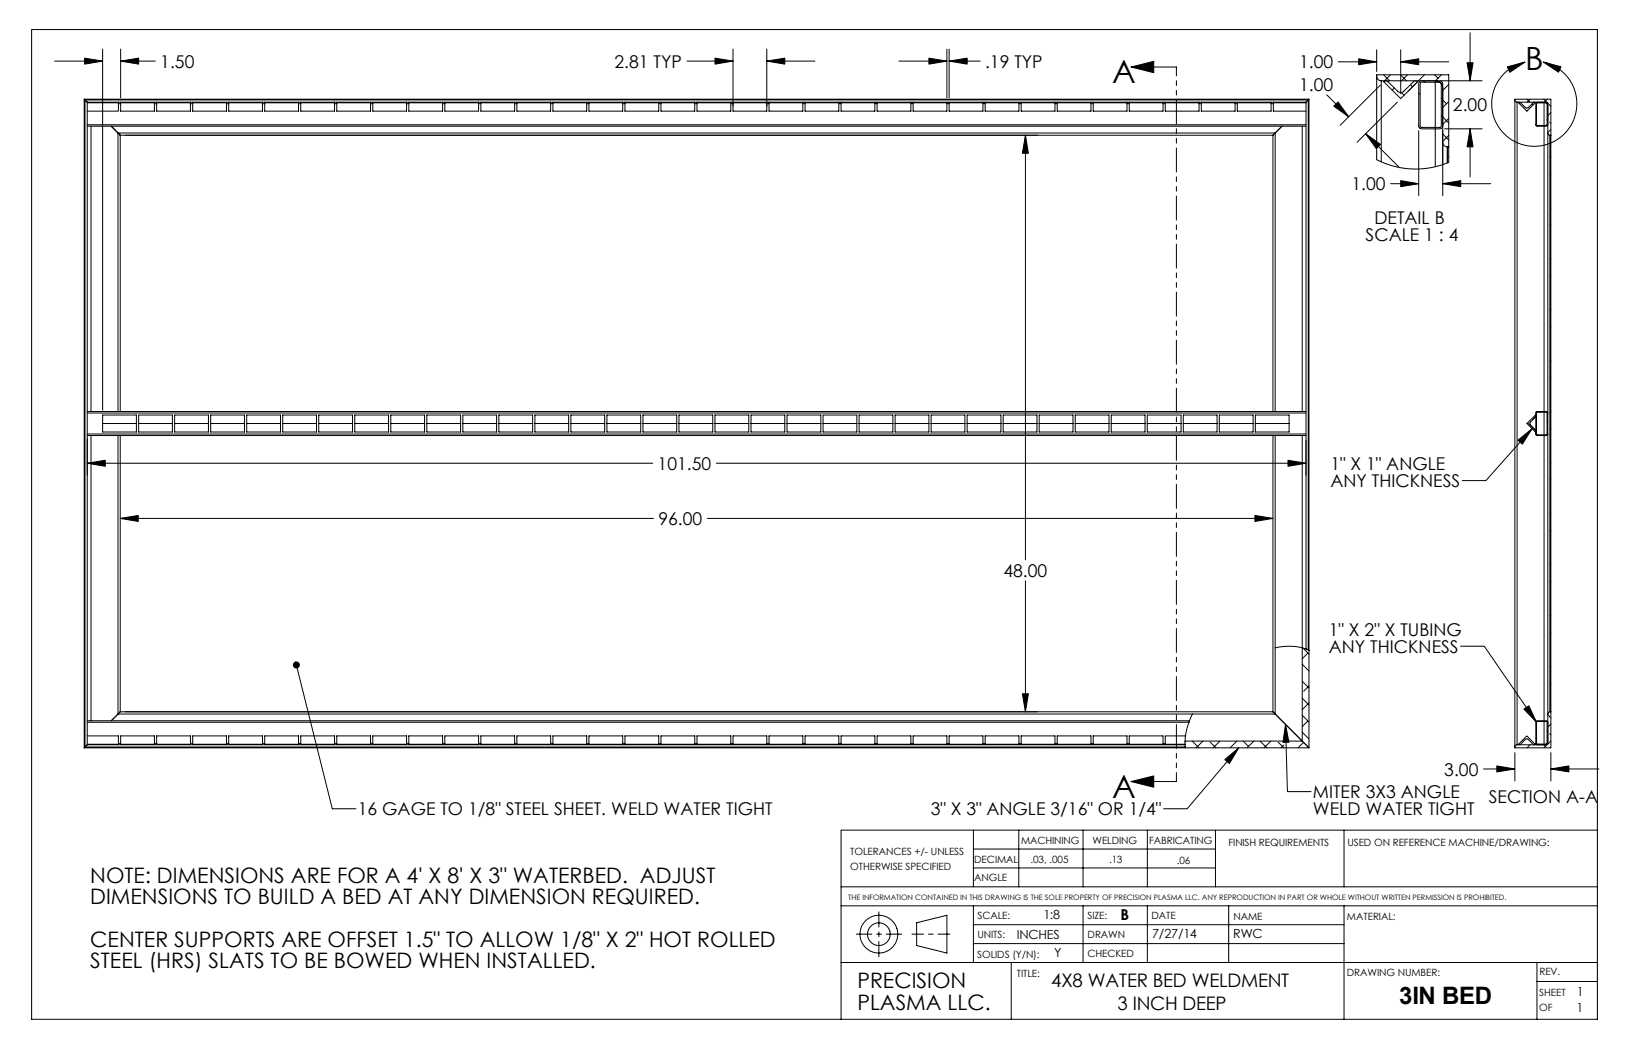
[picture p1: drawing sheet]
<svg xmlns="http://www.w3.org/2000/svg" width="432mm" height="279mm" viewBox="0 0 432 279" stroke-linecap="round" stroke-linejoin="round" font-family="sans-serif">
<g fill="none" stroke="#000" stroke-width=".26">
<path d="M8.4 7.8h414v261.6h-414zM14.4 16.2h12.7M27.1 13v95.4M31.9 13v12.9M31.9 16.2h9.2M181.7 16.2h12.1M193.8 13v16.4h9v-16.4M202.8 16.2h12.7M237.7 16.2h12.7M250.4 13v12.9M251 13v12.9M251 16.2h8.2"/>
<path d="M299.1 17.7h12v2.4M353.8 16.3h10.2M364 19.8h19.1v23.1l-4.5 1.4-2.5 .3-2.5 .1-2.4-.2-2.6-.5-2.5-.8-2.1-1zM364 13.2v5.7M365.8 19.8l1.6 1.6M367.7 19.8l-1.6 1.6M370.3 19.8l1.6 1.6M370.4 13.2v11.6M370.4 16.3h12.7M372.2 19.8l-1.6 1.6M376.7 19.8l-1.6 1.6M379.3 19.8l.9 .9"/>
<path d="M381.1 19.8l-1.5 1.6M388.7 8.7v12.7M408.1 16.4a11.3 11.3 0 0 1 7 17.3 11.3 11.3 0 0 1-18.7 .1 11.3 11.3 0 0 1 6.8-17.4M22.3 26.2h323.8l-.2 .2M22.3 26.2l.2 .2M22.3 26.2v171.5M22.5 26.4l.6 .6M22.5 26.4h323.4l-.6 .6M22.5 26.4v171.1M23.1 27.1h8.2M23.1 27h322.2M23.1 33h322.2"/>
<path d="M23.1 33.4h322.2M23.1 27v169.9M24.1 33.4v75.4M29.4 33.4l1.8 1.8M31.2 35.2l.6 .6M31.2 35.2v73.6M31.2 35.2h306M31.3 27v2.4h-8.2M31.3 27.4h.6M31.8 35.8h304.8M31.8 35.8v73M31.9 27.1h9"/>
<path d="M31.9 27v2.4h8.9v-2.4M40.8 27.4h.6M41.4 27.1h9M41.4 27v2.4h9v-2.4M50.4 27.4h.5M50.9 27.1h9M50.9 27v2.4h9v-2.4M59.9 27.4h.6M60.5 27.1h8.9M60.5 27v2.4h8.9v-2.4M69.4 27.4h.6M70 27.1h9"/>
<path d="M70 27v2.4h8.9v-2.4M78.9 27.4h.6M79.5 27.1h9M79.5 27v2.4h9v-2.4M88.5 27.4h.5M89 27.1h9M89 27v2.4h9v-2.4M98 27.4h.6M98.6 27.1h8.9M98.6 27v2.4h8.9v-2.4M107.5 27.4h.6M108.1 27.1h9"/>
<path d="M108.1 27v2.4h8.9v-2.4M117 27.4h.6M117.6 27.1h9M117.6 27v2.4h9v-2.4M126.6 27.4h.5M127.1 27.1h9M127.1 27v2.4h9v-2.4M136.1 27.4h.6M136.7 27.1h8.9M136.7 27v2.4h8.9v-2.4M145.6 27.4h.6M146.2 27.1h9"/>
<path d="M146.2 27v2.4h8.9v-2.4M155.1 27.4h.6M155.7 27.1h9M155.7 27v2.4h9v-2.4M164.7 27.4h.5M165.2 27.1h9M165.2 27v2.4h9v-2.4M174.2 27.4h.6M174.8 27.1h8.9M174.8 27v2.4h8.9v-2.4M183.7 27.4h.6M184.3 27.1h9"/>
<path d="M184.3 27v2.4h8.9v-2.4M193.2 27.4h.6M193.8 27.1h9M202.8 27.4h.5M203.3 27.1h9M203.3 27v2.4h9v-2.4M212.3 27.4h.6M212.9 27.1h8.9M212.9 27v2.4h8.9v-2.4M221.8 27.4h.6M222.4 27.1h9M222.4 27v2.4h8.9v-2.4"/>
<path d="M231.3 27.4h.6M231.9 27.1h9M231.9 27v2.4h9v-2.4M240.9 27.4h.5M241.4 27v2.4h9v-2.4M241.4 27.1h9M250.4 27.4h.6M251 27.1h8.9M251 27v2.4h8.9v-2.4M259.9 27.4h.6M260.5 27.1h9M260.5 27v2.4h8.9v-2.4"/>
<path d="M269.4 27.4h.6M270 27.1h9M270 27v2.4h9v-2.4M271.1 35.8v112.2M279 27.4h.5M279.5 27.1h9M279.5 27v2.4h9v-2.4M288.5 27.4h.6M289.1 27.1h8.9M289.1 27v2.4h8.9v-2.4M298 27.4h.6M298.6 27.1h9"/>
<path d="M298.6 27v2.4h8.9v-2.4M307.5 27.4h.6M308.1 27.1h9M308.1 27v2.4h9v-2.4M311.1 21.3v1.3M311.1 23.9v1.2M311.1 26.4v6.4M311.1 34v1.3M311.1 36.6v1.2M311.1 39.1v6.4M317.1 27.4h.5M317.6 27.1h9"/>
<path d="M317.6 27v2.4h9v-2.4M326.6 27.4h.6M327.2 27.1h8.9M327.2 27v2.4h8.9v-2.4M336.1 27.4h.6M336.6 35.8v73M336.7 27.1h8.6M336.7 27v2.4h8.6M337.2 35.2l-.6 .6M337.2 35.2v73.6M339 33.4l-1.8 1.8M344.3 33.4v75.4"/>
<path d="M345.3 27v144.6M345.9 26.4l-.6 .6M345.9 26.4l.2-.2v171.5M345.9 26.4v145.4M350.8 25.1l5.8 5.8M361.1 35.3l9 9M364 20.2a1.19 1.19 0 0 0 1.2 1.2M365 22.5l-10.6 10.6M365.2 21.4h14.3a1.95 1.95 0 0 1 2 1.9v28.4M365.2 21.4v21.4M365.9 21.6a.79 .79 0 0 1 1.1 0l2.5 2.5a1.15 1.15 0 0 0 1.7 0l2.6-2.5a.77 .77 0 0 1 1.1 0M365.9 21.6h.1"/>
<path d="M365.9 21.6l4.5 4.5 4.5-4.5M368.7 23.3l-.6 .5M369.5 27l-10.6 10.6M370.5 24.4l.8 .8M373 22.4l.5 .5M374.9 21.6l-2.5 2.4M374.9 21.6h.1M375.1 24.6l.4 .4M375.1 34.5v17.2M375.2 33.7l.3 .3M375.4 21.6l.5-.2h4.8l.4 .1 .3 .3 .1 11.6-.4 .5-5.2 .2-.4-.2-.3-.3-.1-11.5zM375.6 21.9l5.2-.2 .3 .3v11.3l-.2 .3-5 .1-.3-.3z"/>
<path d="M376.4 21.4l.4 .3M379.5 21.7v12M379.5 34.1v10M380.8 21.4h11.1M381.1 30.5l2 2M381.1 26.1l1.4 1.3M381.5 37.6a1.19 1.19 0 0 0 1.2 1.2M381.5 35.4l1.6 1.6M382 34.1h9.9M382.7 38.8h.4h-.4v4.3M382.7 38.8v4.3M382.9 27l-1.4 1.4"/>
<path d="M383.1 22.3l-1.6 1.6M383.1 31.3l-1.6 1.6M383.1 35.8l-1.6 1.6M388.7 34.1v12.7M400.6 26.4l.1 .5 .5 .1M400.6 26.2h9.5v171.5h-9.5zM401.2 27h7.3l.5 .3 .3 .7v167.9l-.3 .7-.5 .3h-7.3M401.2 27v169.9M401.5 27.1h.5l1.6 1.5 .6-.2 1.2-1.3M401.5 27.1h.1M401.5 27.1l2.2 2.3 2.3-2.3M403.7 26.2l.8 .8"/>
<path d="M404.6 26.2l-.8 .8M405 27.5l.3 .3M405.4 27.1l.3-.1 .3 .1M406 27.1h.1M406.1 28.6l.2 .2M406.3 27.1l2.7-.1 .2 .2 .1 5.8-.3 .3-2.5 .1-.4-.3v-5.8zM406.4 27.2l2.7 .1-.1 5.8h-2.7zM408.2 26.2l1.9 1.9M408.3 27.2v6M408.3 33.4v75.4M409.1 31.6l.2 .2M409.1 26.2l-.8 .8"/>
<path d="M409.3 35.2l.1 .4 .5 .2M409.8 32.3l.3 .3M409.9 35.8h.2h-.2v152.4M409.9 35.8v152.4M410.1 29.7l-.8 .8M410.1 34.2l-.8 .8M311.1 46.7v1.3M311.1 49.3v1.2M311.1 51.8v6.4M311.1 59.4v1.3M367.7 48.6h7.4M381.5 48.6h12.7"/>
<path d="M382.7 41.1l.4 .4M409.9 59.4l.2 .1M409.9 45.9l.2 .2M409.9 54.9l.2 .2M409.9 41.4l.2 .2M311.1 62v1.2M311.1 64.5v6.4M311.1 72.1v1.3M311.1 74.7v1.2M311.1 77.2v6.4M409.9 72.8l.2 .2M409.9 68.3l.2 .2"/>
<path d="M311.1 84.8v1.3M311.1 87.4v1.2M311.1 89.9v6.4M311.1 97.5v1.3M409.9 99.8l.2 .1M409.9 86.3l.2 .2M409.9 95.3l.2 .2M409.9 81.8l.2 .2M23.1 108.8h322.2M23.1 115.1h322.2M23.1 109.2h322.2M23.1 114.7h322.2"/>
<path d="M24.1 115.1v75.4M27.1 109.7h9v4.5h-9zM27.1 112h9M31.2 115.1v73.6M31.8 115.1v73.1M36.7 109.7h8.9v4.5h-8.9zM36.7 112h8.9M46.2 109.7h8.9v4.5h-8.9zM46.2 112h8.9M55.7 109.7h8.9v4.5h-8.9zM55.7 112h8.9M65.2 109.7h9v4.5h-9z"/>
<path d="M65.2 112h9M74.8 109.7h8.9v4.5h-8.9zM74.8 112h8.9M84.3 109.7h8.9v4.5h-8.9zM84.3 112h8.9M93.8 109.7h8.9v4.5h-8.9zM93.8 112h8.9M103.3 109.7h9v4.5h-9zM103.3 112h9M112.9 109.7h8.9v4.5h-8.9zM112.9 112h8.9M122.4 109.7h8.9v4.5h-8.9z"/>
<path d="M122.4 112h8.9M131.9 109.7h8.9v4.5h-8.9zM131.9 112h8.9M141.4 109.7h9v4.5h-9zM141.4 112h9M151 109.7h8.9v4.5h-8.9zM151 112h8.9M160.5 109.7h8.9v4.5h-8.9zM160.5 112h8.9M170 109.7h8.9v4.5h-8.9zM170 112h8.9M179.5 109.7h9v4.5h-9z"/>
<path d="M179.5 112h9M189.1 109.7h8.9v4.5h-8.9zM189.1 112h8.9M198.6 109.7h8.9v4.5h-8.9zM198.6 112h8.9M208.1 109.7h8.9v4.5h-8.9zM208.1 112h8.9M217.6 109.7h9v4.5h-9zM217.6 112h9M227.2 109.7h8.9v4.5h-8.9zM227.2 112h8.9M236.7 109.7h8.9v4.5h-8.9z"/>
<path d="M236.7 112h8.9M246.2 109.7h8.9v4.5h-8.9zM246.2 112h8.9M255.7 109.7h9v4.5h-9zM255.7 112h9M265.3 109.7h8.9v4.5h-8.9zM265.3 112h8.9M274.8 109.7h8.9v4.5h-8.9zM274.8 112h8.9M284.3 109.7h8.9v4.5h-8.9zM284.3 112h8.9M293.8 109.7h9v4.5h-9z"/>
<path d="M293.8 112h9M303.4 109.7h8.9v4.5h-8.9zM303.4 112h8.9M311.1 100.1v1.2M311.1 102.6v6.4M311.1 110.2v1.3M311.1 112.8v1.2M311.1 115.3v6.4M312.9 109.7h8.9v4.5h-8.9zM312.9 112h8.9M322.4 109.7h8.9v4.5h-8.9zM322.4 112h8.9"/>
<path d="M331.9 109.7h9v4.5h-9zM331.9 112h9M336.6 115.1v73.1M337.2 115.1v73.6M344.3 115.1v80.8h-30.9M403.9 111.8l2.2 2.1M405.1 113.3l-12.2 13.7h-6.2M406 113.6v.6M406 109.7v.6l-1.5 1.6 .1 .4 1.4 1.3M406 109.7h.1M406 114.2h.1M406 109.7l-2.2 2.3 2.2 2.2"/>
<path d="M406.3 109.9l-1 1M406.3 114.3l-.2 .2M406.3 109l2.8 .1-.1 5.8-2.7-.1zM407.4 108.8l-.2 .2M408.3 109v5.9M408.3 115.1v75.4M409.3 109.2l-.3-.4h-2.6l-.3 .3v5.8l.4 .2h2.4l.4-.4M409.3 111.4l-.2 .1M409.9 113.2l.2 .2M409.9 108.7l.2 .2M23.1 122.4h149.5M31.8 137h141"/>
<path d="M187 137h149.6M189.4 122.4h155.9M311.1 122.9v1.3M311.1 125.5v1.2M311.1 128v6.4M311.1 135.6v1.3M311.1 138.2v1.2M409.9 126.7l.2 .2M409.9 135.7l.2 .2M409.9 122.2l.2 .2M271.1 153.5v34.7M311.1 140.7v6.4"/>
<path d="M311.1 148.3v1.3M311.1 150.9v1.2M311.1 153.4v6.4M409.9 153.6l.2 .2M409.9 140.2l.2 .2M409.9 149.1l.2 .2M78.4 175.8l9.5 38h6.2M311.1 161v1.3M311.1 163.6v1.2M311.1 166.1v6.4M311.1 173.7v1.3M311.1 176.3v1.2"/>
<path d="M311.1 178.8v6.4M337.2 171.2a13.8 13.8 0 0 1 8.1 .4M344.3 175.6l1.8 1.8M344.5 171.3l1.6 1.6M345.3 171.6l.6 .2M345.8 172.6l-1.5 1.5M345.9 171.8l.2 .1M386.2 170.8h6.3l13.8 20.1M409.9 167.1l.2 .2M409.9 176.1l.2 .2M409.9 162.6l.2 .2M22.5 197.5h290.9"/>
<path d="M22.5 197.5l-.2 .2M23.1 190.5h291.4l-.1 .4M23.1 196.9l-.6 .6M23.1 196.8h8.2M23.1 196.9h290.3M23.1 190.9h291.3M23.1 194.5h8.2v2.4M31.2 188.7l-1.8 1.8M31.2 188.7h306M31.3 196.5h.6M31.8 188.2l-.6 .5M31.8 188.2h304.8"/>
<path d="M31.9 196.8h8.9zM31.9 196.9v-2.4h8.9v2.4M40.8 196.5h.6M41.4 196.8h9zM41.4 196.9v-2.4h9v2.4M50.4 196.5h.5M50.9 196.8h9zM50.9 196.9v-2.4h9v2.4M59.9 196.5h.6M60.5 196.8h8.9zM60.5 196.9v-2.4h8.9v2.4M69.4 196.5h.6"/>
<path d="M70 196.8h8.9zM70 196.9v-2.4h8.9v2.4M78.9 196.5h.6M79.5 196.8h9zM79.5 196.9v-2.4h9v2.4M88.5 196.5h.5M89 196.9v-2.4h9v2.4M98 196.8h-9h9M98 196.5h.6M98.6 196.9v-2.4h8.9v2.4M107.5 196.8h-8.9h8.9M107.5 196.5h.6"/>
<path d="M108.1 196.8h9M108.1 196.9v-2.4h8.9v2.4M108.1 196.8h8.9M117 196.5h.6M117.6 196.8h9M117.6 196.9v-2.4h9v2.4M126.6 196.5h.5M127.1 196.8h9h-8.9M127.1 196.9v-2.4h9v2.4M136.1 196.5h.6M136.7 196.8h8.9zM136.7 196.9v-2.4h8.9v2.4"/>
<path d="M145.6 196.5h.6M146.2 196.8h8.9zM146.2 196.9v-2.4h8.9v2.4M155.1 196.5h.6M155.7 196.8h9zM155.7 196.9v-2.4h9v2.4M164.7 196.5h.5M165.2 196.8h9zM165.2 196.9v-2.4h9v2.4M174.2 196.5h.6M174.8 196.8h8.9zM174.8 196.9v-2.4h8.9v2.4"/>
<path d="M183.7 196.5h.6M184.3 196.8h8.9zM184.3 196.9v-2.4h8.9v2.4M193.2 196.5h.6M193.8 196.8h9zM193.8 196.9v-2.4h9v2.4M202.8 196.5h.5M203.3 196.9v-2.4h9v2.4M212.3 196.8h-9h9M212.3 196.5h.6M212.9 196.8h8.9M212.9 196.9v-2.4h8.9v2.4"/>
<path d="M221.8 196.5h.6M222.4 196.8h9M222.4 196.9v-2.4h8.9v2.4M222.4 196.8h8.9M231.3 196.5h.6M231.9 196.8h9h-9M231.9 196.9v-2.4h9v2.4M240.9 196.5h.5M241.4 196.8h9h-8.9M241.4 196.9v-2.4h9v2.4M250.4 196.5h.6M251 196.8h8.9z"/>
<path d="M251 196.9v-2.4h8.9v2.4M259.9 196.5h.6M260.5 196.8h8.9zM260.5 196.9v-2.4h8.9v2.4M269.4 196.5h.6M270 196.8h9zM270 196.9v-2.4h9v2.4M279 196.5h.5M279.5 196.8h9zM279.5 196.9v-2.4h9v2.4M288.5 196.5h.6M289.1 196.8h8.9z"/>
<path d="M289.1 196.9v-2.4h8.9v2.4M298 196.5h.6M298.6 196.8h8.9zM298.6 196.9v-2.4h8.9v2.4M307.5 196.5h.6M308.1 196.8h5.3M308.1 196.8v.1M311.1 186.4v1.3M311.1 189v1.2M311.1 191.5v6.4M311.1 199.1v1.3M313.4 196.9v.6"/>
<path d="M313.4 197.5v.2h-291.1M313.4 197.7h32.7M313.5 194.5h-5.4v2.3M313.5 194.5l-.1 2.4M313.6 195.9l-.3 .2M314.4 190.9l-.9 3.6M315.2 195.9l1.8 1.8M315.3 188.7l-.9 2.2M318.1 195.9l-1.8 1.8M320 196.2l1.5 1.5M322.6 195.9l-1.8 1.8M327.1 195.9l-1.8 1.8"/>
<path d="M327.6 197.7l-13.7 16.1h-6.2M328.7 195.9l1.4 1.4M331.6 195.9l-1.8 1.8M333.2 195.9l1.8 1.8M336 195.9l-1.8 1.8M336.6 188.2l.6 .5M337.2 188.7l8.9 9M338 196.2l1.5 1.5M339.5 196.9l-.7 .8M339.9 191.5l.5 17.8h6.3M340.5 195.9h.1M344.3 193.5l1.8 1.8"/>
<path d="M344.3 189.1l1.8 1.8M344.3 184.6l1.8 1.8M344.3 180.1l1.8 1.8M344.7 196.2l-1.5 1.5M345.8 190.6l-1.5 1.5M346.1 185.8l-1.8 1.8M346.1 181.3l-1.4 1.4M400.6 198.9v7.5M401.2 196.9l-.5 .1-.1 .5M401.5 196.8l2.2-2.3 2.3 2.3M401.5 196.8h.1M402.5 195.7l.3 .3"/>
<path d="M404.6 196.9l-.8 .8M406 196.7l-.6 .1-1.3-1.4-.5-.1-1.6 1.5h-.5M406.3 190.6l2.7-.1 .2 .2 .1 5.8-.3 .3-2.5 .1-.4-.2v-5.9zM406.5 196.7h2.4l.2-.2-.1-5.8h-2.5l-.2 .2v5.7l.2 .1M408.2 196.9l.4 .4M408.3 190.7v6M409.1 193.3l.2 .1M409.3 189l.8 .8M409.8 193.9l.3 .3M409.9 188.2l-.5 .2-.1 .3M409.9 188.2h.2M409.9 180.6l.2 .2"/>
<path d="M410.1 191.4l-.8 .8M410.1 195.9l-1.8 1.8M410.1 198.9v7.5M257.4 219.4v15M269.4 219.4v15M286.4 219.4v15M303.4 219.4v15M311.1 204.2v2.4h-12M311.1 201.7v1.2M321.4 219.4v15M355.4 219.4v15M392.3 203.3h8.3"/>
<path d="M410.1 203.3h12.7M422.4 219.4h-200v50M222.4 239.4h200M222.4 234.4h200M257.4 239.4v15M257.4 224.4h64M257.4 229.4h64M286.4 239.4v15M303.4 239.4v15M324.9 239.4v15M355.4 239.4v30M222.4 254.4h200"/>
<path d="M226.4 246.9h4.1M231.8 246.9h1.3M232.4 241v4.1M232.4 246.3v1.3M232.4 248.9v4M234.3 246.9h4.2M241.1 246.9h3.1M242.4 243.9l8-2v10l-8-2zM245.5 246.9h1.3M248 246.9h3.1M257.4 244.4h98M257.4 249.4h98"/>
<path d="M267.4 254.4v15M406.4 254.4v15M406.4 259.4h16"/>
<circle cx="232.4" cy="246.9" r="5"/>
<circle cx="232.4" cy="246.9" r="3"/>
</g>
<g fill="#000" stroke="#000" stroke-width=".26">
<path d="M299.1 17.7l6-1.5v3zM299.1 206.6l6-1.5v3z"/>
<path d="M22.4 15.4l4.7 .8-4.7 .8z" fill-rule="evenodd"/>
<path d="M31.9 16.2l4.8-.8v1.6z" fill-rule="evenodd"/>
<path d="M189.1 15.4l4.7 .8-4.7 .8z" fill-rule="evenodd"/>
<path d="M202.8 16.2l4.7-.8v1.6z" fill-rule="evenodd"/>
<path d="M245.6 15.4l4.8 .8-4.8 .8z" fill-rule="evenodd"/>
<path d="M251 16.2l4.7-.8v1.6z" fill-rule="evenodd"/>
<path d="M359.3 15.5l4.7 .8-4.7 .8z" fill-rule="evenodd"/>
<path d="M370.4 16.3l4.7-.8v1.6z" fill-rule="evenodd"/>
<path d="M398.6 17.7l4.6-1.3-4 2.7z" fill-rule="evenodd"/>
<path d="M408.1 16.4l4.7 1.3-.7 1.4z" fill-rule="evenodd"/>
<path d="M271.1 35.8l.8 4.7h-1.6z" fill-rule="evenodd"/>
<path d="M352.7 28.1l1.1-1.2 2.8 4z" fill-rule="evenodd"/>
<path d="M361.1 35.3l3.9 2.9-1.1 1.1z" fill-rule="evenodd"/>
<path d="M387.9 16.6h1.6l-.8 4.8z" fill-rule="evenodd"/>
<path d="M388.7 34.1l.8 4.7h-1.6z" fill-rule="evenodd"/>
<path d="M370.4 47.8l4.7 .8-4.7 .7z" fill-rule="evenodd"/>
<path d="M381.5 48.6l4.7-.8v1.5z" fill-rule="evenodd"/>
<path d="M401.4 116.4l3.7-3.1-2.6 4.1z" fill-rule="evenodd"/>
<path d="M23.1 122.4l4.7-.7v1.6z" fill-rule="evenodd"/>
<path d="M31.8 137l4.8-.8v1.6z" fill-rule="evenodd"/>
<path d="M331.8 136.2l4.8 .8-4.8 .8z" fill-rule="evenodd"/>
<path d="M340.6 121.7l4.7 .7-4.7 .9z" fill-rule="evenodd"/>
<path d="M77.7 175.3l.5-.3 .2 .8-.2-.8a.79 .79 0 0 1 1 .8 .79 .79 0 0 1-1.1 .7 .79 .79 0 0 1-.4-1.2z" fill-rule="evenodd"/>
<path d="M270.3 183.4h1.6l-.8 4.8z" fill-rule="evenodd"/>
<path d="M323.9 200.8l3.7-3.1-2.5 4.1z" fill-rule="evenodd"/>
<path d="M339.9 191.5l.9 4.7h-1.6z" fill-rule="evenodd"/>
<path d="M402.9 187.5l1.4-.9 2 4.3z" fill-rule="evenodd"/>
<path d="M395.8 202.5l4.8 .8-4.8 .7z" fill-rule="evenodd"/>
<path d="M410.1 203.3l4.7-.8v1.5z" fill-rule="evenodd"/>
</g>
<g font-size="8.5">
<text x="294" y="22.1">A</text>
<text x="403.2" y="18.4">B</text>
<text x="294" y="210.9">A</text>
</g>
<text font-size="6.3" x="370" y="265.3">3IN BED</text>
<g font-size="5.6">
<text x="23.9" y="233.4">NOTE: DIMENSIONS ARE FOR A 4' X 8' X 3&quot; WATERBED. ADJUST</text>
<text x="23.9" y="239">DIMENSIONS TO BUILD A BED AT ANY DIMENSION REQUIRED.</text>
<text x="23.9" y="250.3">CENTER SUPPORTS ARE OFFSET 1.5&quot; TO ALLOW 1/8&quot; X 2&quot; HOT ROLLED</text>
<text x="23.9" y="255.9">STEEL (HRS) SLATS TO BE BOWED WHEN INSTALLED.</text>
<text x="226.7" y="261.2">PRECISION</text>
<text x="226.7" y="266.8">PLASMA LLC.</text>
</g>
<g font-size="4.9">
<text x="278" y="261">4X8 WATER BED WELDMENT</text>
<text x="295.5" y="266.9">3 INCH DEEP</text>
</g>
<g font-size="4.7">
<text x="42.4" y="17.9">1.50</text>
<text x="162.5" y="17.9">2.81 TYP</text>
<text x="260.5" y="17.9">.19 TYP</text>
<text x="343.5" y="18.1">1.00</text>
<text x="343.5" y="24">1.00</text>
<text x="384.2" y="29.3">2.00</text>
<text x="357.3" y="50.3">1.00</text>
<text x="363.4" y="59.1">DETAIL B</text>
<text x="361.1" y="63.6">SCALE 1 : 4</text>
<text x="173.9" y="124.2">101.50</text>
<text x="351.8" y="124.3">1&quot; X 1&quot; ANGLE</text>
<text x="351.8" y="128.8">ANY THICKNESS</text>
<text x="174.1" y="138.8">96.00</text>
<text x="265.3" y="152.5">48.00</text>
<text x="351.4" y="168">1&quot; X 2&quot; X TUBING</text>
<text x="351.4" y="172.6">ANY THICKNESS</text>
<text x="381.9" y="205">3.00</text>
<text x="94.6" y="215.5">16 GAGE TO 1/8&quot; STEEL SHEET. WELD WATER TIGHT</text>
<text x="246.1" y="215.5">3&quot; X 3&quot; ANGLE 3/16&quot; OR 1/4&quot;</text>
<text x="347.2" y="211">MITER 3X3 ANGLE</text>
<text x="347.2" y="215.5">WELD WATER TIGHT</text>
<text x="393.7" y="212.2">SECTION A-A</text>
</g>
<text font-size="4" x="296.3" y="243.3">B</text>
<g font-size="3.3">
<text x="275.9" y="243">1:8</text>
<text x="268.8" y="248.2">INCHES</text>
<text x="304.7" y="248">7/27/14</text>
<text x="326.1" y="248">RWC</text>
<text x="278.7" y="253.1">Y</text>
<text x="417" y="263.2">1</text>
<text x="416.9" y="267.5">1</text>
</g>
<g font-size="2.6">
<text x="224.8" y="225.9">TOLERANCES +/- UNLESS</text>
<text x="270" y="223.1">MACHINING</text>
<text x="288.9" y="223.1">WELDING</text>
<text x="303.8" y="223.1">FABRICATING</text>
<text x="324.8" y="223.7">FINISH REQUIREMENTS</text>
<text x="356.3" y="223.6">USED ON REFERENCE MACHINE/DRAWING:</text>
<text x="224.8" y="229.9">OTHERWISE SPECIFIED</text>
<text x="257.6" y="228.1">DECIMAL</text>
<text x="257.6" y="232.9">ANGLE</text>
<text x="272.5" y="228">.03, .005</text>
<text x="293.3" y="228.1">.13</text>
<text x="311.2" y="228.5">.06</text>
<text x="258.5" y="243">SCALE:</text>
<text x="287.5" y="242.8">SIZE:</text>
<text x="304.5" y="242.9">DATE</text>
<text x="326.2" y="243.2">NAME</text>
<text x="356.2" y="243.1">MATERIAL:</text>
<text x="258.5" y="248">UNITS:</text>
<text x="287.6" y="248">DRAWN</text>
<text x="258.4" y="253.2">SOLIDS (Y/N):</text>
<text x="287.5" y="253">CHECKED</text>
<text x="356.2" y="257.9">DRAWING NUMBER:</text>
<text x="407.1" y="257.8">REV.</text>
<text x="268.9" y="258.2">TITLE:</text>
<text x="407" y="263.2">SHEET</text>
<text x="407" y="267.2">OF</text>
</g>
<text font-size="2" x="224.3" y="237.9">THE INFORMATION CONTAINED IN THIS DRAWING IS THE SOLE PROPERTY OF PRECISION PLASMA LLC. ANY REPRODUCTION IN PART OR WHOLE WITHOUT WRITTEN PERMISSION IS PROHIBITED.</text>
</svg>
